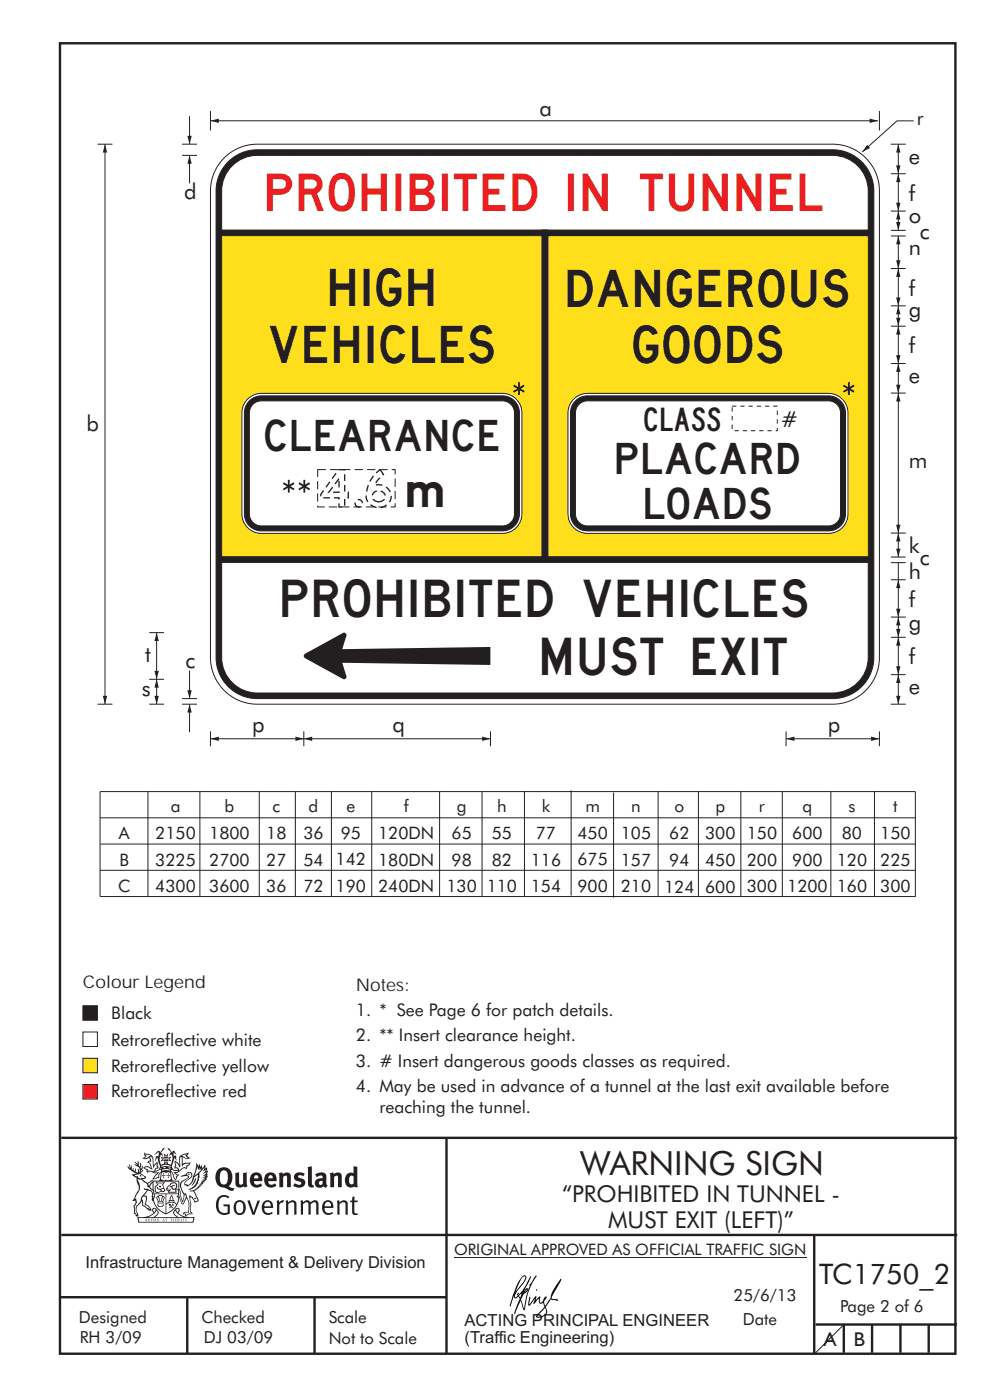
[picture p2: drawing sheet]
<svg xmlns="http://www.w3.org/2000/svg" width="210mm" height="297mm" viewBox="0 0 210 297" stroke-linecap="round" stroke-linejoin="round" font-family="sans-serif">
<g fill="none" stroke="#231f20" stroke-width=".51">
<path d="M12.7 9.2h190v278h-190zM13 241.4h190M94.7 241.4v45.8M12.7 275.2h82M13 262h190M39.7 275.2v12M66.7 275.2v12M172.7 262.2v25M173 281h30M179 281v6M185 281v6M191 281v6"/>
<path d="M197 281v6"/>
</g>
<path d="M96.3 266.7h74.7" fill="none" stroke="#231f20" stroke-width=".21"/>
<path d="M17.6 218.9h3.1v3.1h-3.1z" fill-rule="evenodd" fill="#fff" stroke="#231f20" stroke-width=".21"/>
<path d="M17.6 230.1h3.1v3.1h-3.1z" fill-rule="evenodd" fill="#ee1d23" stroke="#231f20" stroke-width=".21"/>
<path d="M17.6 213.4h3.1v3h-3.1z" fill-rule="evenodd" fill="#231f20" stroke="#231f20" stroke-width=".21"/>
<path d="M17.6 224.5h3.1v3.1h-3.1z" fill-rule="evenodd" fill="#ffdf1b" stroke="#231f20" stroke-width=".21"/>
<g fill="none" stroke="#231f20" stroke-width=".21">
<path d="M21.2 173.5h173M21.2 167.9h173v22.3h-173zM21.3 179.1h172.9M31.4 167.9v22.3M42.4 167.9v22.3M55 167.9v22.3M62.6 167.9v22.3M70.3 167.9v22.3M78.8 167.9v22.3M93.2 167.9v22.3M102.2 167.9v22.3M111.2 167.9v22.3"/>
<path d="M121.1 167.7v22.3M130.1 168.1v22.3M139.6 167.9v22.3M148.1 167.9v22.3M157.1 167.9v22.3M166 167.9v22.3M176.2 167.9v22.3M185.5 167.9v22.3M21.2 184.6h173"/>
</g>
<path d="M48 33.1a9.9 9.9 0 0 1 6.5-2.5h122.1a9.9 9.9 0 0 1 9.9 9.9v99a9.9 9.9 0 0 1-9.9 9.9h-122.1a9.9 9.9 0 0 1-9.9-9.9v-99a9.9 9.9 0 0 1 3.4-7.4z" fill-rule="evenodd" fill="#fff" stroke="#231f20" stroke-width=".21"/>
<path d="M48.4 34.3a8.7 8.7 0 0 1 6.1-2.5h122.1a8.7 8.7 0 0 1 8.8 8.7v99a8.7 8.7 0 0 1-8.8 8.7h-122.1a8.7 8.7 0 0 1-8.7-8.7v-99a8.7 8.7 0 0 1 2.6-6.2z" fill-rule="evenodd" fill="#231f20" stroke="#231f20" stroke-width=".21"/>
<path d="M48.9 35.6a7.5 7.5 0 0 1 5.6-2.6h122.1a7.6 7.6 0 0 1 7.6 7.5v99a7.6 7.6 0 0 1-7.6 7.5h-122.1a7.6 7.6 0 0 1-7.5-7.5v-99a7.5 7.5 0 0 1 1.9-4.9z" fill-rule="evenodd" fill="#fff" stroke="#231f20" stroke-width=".21"/>
<path d="M47 118.1h137.2v1.2h-137.2z" fill-rule="evenodd" fill="#231f20" stroke="#231f20" stroke-width=".21"/>
<path d="M47 49.4h68v68.7h-68z" fill-rule="evenodd" fill="#ffdf1b" stroke="#231f20" stroke-width=".21"/>
<path d="M52.8 84.4a4.1 4.1 0 0 1 2.6-.9h51.2a4.1 4.1 0 0 1 4.1 4.1v21.4a4.1 4.1 0 0 1-4.1 4.2h-51.2a4.1 4.1 0 0 1-4.1-4.2v-21.4a4.1 4.1 0 0 1 1.5-3.2z" fill-rule="evenodd" fill="#fff" stroke="#231f20" stroke-width=".21"/>
<path d="M52.9 85a3.6 3.6 0 0 1 2.5-1h51.2a3.6 3.6 0 0 1 3.6 3.6v21.4a3.6 3.6 0 0 1-3.6 3.6h-51.2a3.6 3.6 0 0 1-3.6-3.6v-21.4a3.6 3.6 0 0 1 1.1-2.6z" fill-rule="evenodd" fill="#231f20" stroke="#231f20" stroke-width=".21"/>
<path d="M53.9 85.6l1-.5 .5-.1h51.2a2.55 2.55 0 0 1 2.5 2.6v21.4a2.55 2.55 0 0 1-2.5 2.6h-51.2a2.55 2.55 0 0 1-2.5-2.6v-21.4a2.54 2.54 0 0 1 1-2z" fill-rule="evenodd" fill="#fff" stroke="#231f20" stroke-width=".21"/>
<path d="M67.4 99.6h16.4v7.9h-16.4z" fill="none" stroke="#231f20" stroke-width=".21" stroke-dasharray="1.7 .9" stroke-linecap="butt"/>
<g fill="#231f20">
<path d="M109 81.6l.9 .5v-1h.4v1l.8-.5 .2 .4-.8 .5 .8 .4-.2 .4-.8-.5v1h-.4v-1l-.9 .5-.2-.3 .9-.5-.9-.6z"/>
<path d="M60.2 102.3l.9 .5v-1h.3v1l.9-.5 .2 .4-.9 .5 .9 .5-.2 .3-.9-.5v1h-.3v-1l-.9 .5-.2-.3 .9-.5-.9-.5z"/>
<path d="M63.5 102.3l.9 .5v-1h.3v1l.9-.5 .2 .4-.9 .5 .9 .5-.2 .3-.9-.5v1h-.3v-1l-.9 .5-.2-.3 .9-.5-.9-.5z"/>
</g>
<path d="M64.6 138.8l8.1-4.5a.51 .51 0 0 1 .6 0 .51 .51 0 0 1 .2 .6l-.9 2.8 31.4-.4v3.8l-31.4-.5 .9 2.9a.51 .51 0 0 1-.2 .5 .51 .51 0 0 1-.6 0l-8-4.4-.3-.4z" fill-rule="evenodd" fill="#231f20"/>
<path d="M31.7 144.1h3.1M33.2 144.1v5.3" fill="none" stroke="#231f20" stroke-width=".21"/>
<g fill="#231f20">
<path d="M32.8 147.6h.9l-.5 1.8z"/>
<path d="M33.2 144.1l.5 1.8h-.9z"/>
</g>
<path d="M31.7 149.4h3.1M44.6 155.2v3.1M44.6 156.7h19.8M64.4 155.2v3.1" fill="none" stroke="#231f20" stroke-width=".21"/>
<g fill="#231f20">
<path d="M62.7 156.3l1.7 .4-1.7 .5z"/>
<path d="M44.6 156.7l1.8-.4v.9z"/>
</g>
<path d="M64.4 156.7h39.6" fill="none" stroke="#231f20" stroke-width=".21"/>
<g fill="#231f20">
<path d="M102.3 156.3l1.7 .4-1.7 .5z"/>
<path d="M64.4 156.7l1.8-.4v.9z"/>
</g>
<path d="M104 155.2v3.1M166.7 156.7h19.8M166.7 155.2v3.1M186.5 155.2v3.1" fill="none" stroke="#231f20" stroke-width=".21"/>
<g fill="#231f20">
<path d="M184.8 156.3l1.7 .4-1.7 .5z"/>
<path d="M166.7 156.7l1.8-.4v.9z"/>
</g>
<path d="M33.2 134.2v9.9" fill="none" stroke="#231f20" stroke-width=".21"/>
<g fill="#231f20">
<path d="M32.8 142.3h.9l-.5 1.8z"/>
<path d="M33.2 134.2l.5 1.8h-.9z"/>
</g>
<path d="M156.8 108.4v4.3M31.7 134.2h3.1" fill="none" stroke="#231f20" stroke-width=".21"/>
<path d="M116.2 50h68v68.1h-68z" fill-rule="evenodd" fill="#ffdf1b" stroke="#231f20" stroke-width=".21"/>
<g fill="#231f20" stroke="#231f20" stroke-width=".21">
<path d="M115 48.8h1.2v69.3h-1.2z" fill-rule="evenodd"/>
<path d="M47 48.8h137.2v1.2h-137.2z" fill-rule="evenodd"/>
</g>
<path d="M189 143.1h3.1M189 149.4h3.1M190.5 143.1v6.3" fill="none" stroke="#231f20" stroke-width=".21"/>
<g fill="#231f20">
<path d="M190.1 147.6h.9l-.5 1.8z"/>
<path d="M190.5 143.1l.5 1.8h-.9z"/>
</g>
<path d="M44.6 23.6v4.1M44.6 25.6h141.6" fill="none" stroke="#231f20" stroke-width=".21"/>
<g fill="#231f20">
<path d="M184.5 25.2l1.7 .4-1.7 .5z"/>
<path d="M44.6 25.6l1.8-.4v.9z"/>
</g>
<path d="M20.7 30.6h3.1M193.8 25.6h-3.5l-7.4 6.6" fill="none" stroke="#231f20" stroke-width=".21"/>
<path d="M183.9 30.7l.6 .7-1.6 .8z" fill="#231f20"/>
<path d="M22.3 30.6v118.8" fill="none" stroke="#231f20" stroke-width=".21"/>
<g fill="#231f20">
<path d="M21.8 147.6h.9l-.4 1.8z"/>
<path d="M22.3 30.6l.4 1.8h-.9z"/>
</g>
<path d="M186.5 23.6v4.1M190.5 135.2v7.9M20.7 149.4h3.1" fill="none" stroke="#231f20" stroke-width=".21"/>
<g fill="#231f20">
<path d="M190.1 141.3h.9l-.5 1.8z"/>
<path d="M190.5 135.2l.5 1.8h-.9z"/>
</g>
<path d="M189 135.2h3.1M189 130.9h3.1M190.5 123v7.9" fill="none" stroke="#231f20" stroke-width=".21"/>
<g fill="#231f20">
<path d="M190.1 129.1h.9l-.5 1.8z"/>
<path d="M190.5 123l.5 1.8h-.9z"/>
</g>
<path d="M189 123h3.1M190.5 130.9v4.3" fill="none" stroke="#231f20" stroke-width=".21"/>
<g fill="#231f20">
<path d="M190.1 133.4h.9l-.5 1.8z"/>
<path d="M190.5 130.9l.5 1.8h-.9z"/>
</g>
<path d="M189 119.4h3.1M189 118.2h3.1M190.5 113.1v5.1M190.5 119.4v3.6" fill="none" stroke="#231f20" stroke-width=".21"/>
<g fill="#231f20">
<path d="M190.1 116.4h.9l-.5 1.8z"/>
<path d="M190.5 113.1l.5 1.8h-.9z"/>
</g>
<path d="M190.5 83.4v29.7M189 113.1h3.1" fill="none" stroke="#231f20" stroke-width=".21"/>
<g fill="#231f20">
<path d="M190.1 111.3h.9l-.5 1.8z"/>
<path d="M190.5 83.4l.5 1.8h-.9z"/>
</g>
<path d="M190.5 77.1v6.3M189 83.4h3.1" fill="none" stroke="#231f20" stroke-width=".21"/>
<g fill="#231f20">
<path d="M190.1 81.6h.9l-.5 1.8z"/>
<path d="M190.5 77.1l.5 1.8h-.9z"/>
</g>
<path d="M189 77.1h3.1M190.5 69.2v7.9" fill="none" stroke="#231f20" stroke-width=".21"/>
<g fill="#231f20">
<path d="M190.1 75.3h.9l-.5 1.8z"/>
<path d="M190.5 69.2l.5 1.8h-.9z"/>
</g>
<path d="M189 69.2h3.1M190.5 64.9v4.3" fill="none" stroke="#231f20" stroke-width=".21"/>
<g fill="#231f20">
<path d="M190.1 67.4h.9l-.5 1.8z"/>
<path d="M190.5 64.9l.5 1.8h-.9z"/>
</g>
<path d="M190.5 57v7.9M189 64.9h3.1" fill="none" stroke="#231f20" stroke-width=".21"/>
<g fill="#231f20">
<path d="M190.1 63.1h.9l-.5 1.8z"/>
<path d="M190.5 57l.5 1.7h-.9z"/>
</g>
<path d="M189 57h3.1M190.5 50.1v6.9" fill="none" stroke="#231f20" stroke-width=".21"/>
<g fill="#231f20">
<path d="M190.1 55.2h.9l-.5 1.8z"/>
<path d="M190.5 50.1l.5 1.7h-.9z"/>
</g>
<path d="M189 50.1h3.1M189 48.9h3.1M190.5 44.8v4.1" fill="none" stroke="#231f20" stroke-width=".21"/>
<g fill="#231f20">
<path d="M190.1 47.1h.9l-.5 1.8z"/>
<path d="M190.5 44.8l.5 1.8h-.9z"/>
</g>
<path d="M190.5 36.9v7.9M189 44.8h3.1" fill="none" stroke="#231f20" stroke-width=".21"/>
<g fill="#231f20">
<path d="M190.1 43h.9l-.5 1.8z"/>
<path d="M190.5 36.9l.5 1.7h-.9z"/>
</g>
<path d="M189 36.9h3.1M190.5 30.6v6.3" fill="none" stroke="#231f20" stroke-width=".21"/>
<g fill="#231f20">
<path d="M190.1 35.1h.9l-.5 1.8z"/>
<path d="M190.5 30.6l.5 1.8h-.9z"/>
</g>
<path d="M189 30.6h3.1M38.6 148.2h3.2M40.2 149.4v5.9" fill="none" stroke="#231f20" stroke-width=".21"/>
<path d="M40.2 149.4l.5 1.8h-1z" fill="#231f20"/>
<path d="M38.6 149.4h3.2M40.2 142.3v5.9" fill="none" stroke="#231f20" stroke-width=".21"/>
<path d="M39.7 146.4h1l-.5 1.8z" fill="#231f20"/>
<path d="M38.6 30.6h3.2M40.2 33v5.9" fill="none" stroke="#231f20" stroke-width=".21"/>
<path d="M40.2 33l.5 1.7h-1z" fill="#231f20"/>
<path d="M38.6 33h3.2M40.2 24.6v6" fill="none" stroke="#231f20" stroke-width=".21"/>
<path d="M39.7 28.8h1l-.5 1.8z" fill="#231f20"/>
<path d="M179 81.6l.9 .5v-1h.3v1l.9-.5 .2 .4-.9 .5 .9 .4-.2 .4-.9-.5v1h-.3v-1l-.9 .5-.2-.3 .9-.5-.9-.6z" fill="#231f20"/>
<path d="M122 84.4a4.1 4.1 0 0 1 2.6-.9h51.2a4.1 4.1 0 0 1 4.1 4.1v21.4a4.1 4.1 0 0 1-4.1 4.2h-51.2a4.1 4.1 0 0 1-4.1-4.2v-21.4a4.1 4.1 0 0 1 1.5-3.2z" fill-rule="evenodd" fill="#fff" stroke="#231f20" stroke-width=".21"/>
<path d="M122.1 85a3.6 3.6 0 0 1 2.5-1h51.2a3.6 3.6 0 0 1 3.6 3.6v21.4a3.6 3.6 0 0 1-3.6 3.6h-51.2a3.6 3.6 0 0 1-3.6-3.6v-21.4a3.6 3.6 0 0 1 1.1-2.6z" fill-rule="evenodd" fill="#231f20" stroke="#231f20" stroke-width=".21"/>
<path d="M123 85.6l1-.5 .6-.1h51.2a2.55 2.55 0 0 1 2.5 2.6v21.4a2.55 2.55 0 0 1-2.5 2.6h-51.2a2.55 2.55 0 0 1-2.5-2.6v-21.4a2.54 2.54 0 0 1 .9-2z" fill-rule="evenodd" fill="#fff" stroke="#231f20" stroke-width=".21"/>
<path d="M155.3 86.2h9.6v5.2h-9.6z" fill="none" stroke="#231f20" stroke-width=".21" stroke-dasharray=".9 .9" stroke-linecap="butt"/>
<path d="M179.1 280.9l-6.1 6.1" fill="none" stroke="#231f20" stroke-width=".21"/>
<g fill="#231f20">
<path d="M47 248.4a2.55 2.55 0 0 0 0 2.7l.3 .2a.81 .81 0 0 0 1-1v-.5a1.04 1.04 0 0 0-1.1-1.5zM46.3 248.1a1.82 1.82 0 0 1 2.1-.2 1.82 1.82 0 0 1 .9 1.8 2.29 2.29 0 0 1-.8 2l.7 .3h.5l-.2 .6a2.87 2.87 0 0 1-2-.7 2.12 2.12 0 0 1-1.7-3.1z" fill-rule="evenodd"/>
<path d="M49.9 248.9l.8-.2v2a.46 .46 0 0 0 .3 .6 .46 .46 0 0 0 .6-.3v-2.1l.7-.2v2.4l.2 .5-.5 .3-.3-.3a1.02 1.02 0 0 1-1.2 .3 1.02 1.02 0 0 1-.6-1.1z" fill-rule="evenodd"/>
<path d="M54 249.5l-.1 .5h.9a.49 .49 0 0 0-.2-.6 .49 .49 0 0 0-.6 .1zM53.4 249.1a1.34 1.34 0 0 1 1.6-.2 1.34 1.34 0 0 1 .6 1.5v.2h-1.7a.77 .77 0 0 0 .5 .8 .77 .77 0 0 0 .9-.4l.3 .5a1.59 1.59 0 0 1-2 .2 1.59 1.59 0 0 1-.5-2.1z" fill-rule="evenodd"/>
<path d="M57 249.5l-.1 .5h1a.49 .49 0 0 0-.2-.6 .49 .49 0 0 0-.7 .1zM56.4 249.1a1.34 1.34 0 0 1 1.6-.2 1.34 1.34 0 0 1 .7 1.5v.2h-1.8a.77 .77 0 0 0 .5 .8 .77 .77 0 0 0 .9-.4l.4 .5a1.59 1.59 0 0 1-2.1 .2 1.59 1.59 0 0 1-.5-2.1z" fill-rule="evenodd"/>
<path d="M59.2 248.9l.7-.2 .1 .4a.95 .95 0 0 1 1-.3 .95 .95 0 0 1 .7 .8v2.3h-.8v-2.3a.46 .46 0 0 0-.8 .1v2.2h-.8z" fill-rule="evenodd"/>
<path d="M62.6 249.1a1.75 1.75 0 0 1 2-.1l-.2 .5-.6-.2a.43 .43 0 0 0-.6 .3l.4 .3a1.04 1.04 0 0 1 1.2 1.1 1.04 1.04 0 0 1-1.4 1l-1.2-.4 .3-.6 1 .4 .4-.4a.88 .88 0 0 0-1-.5l-.4-.2-.1-.4z" fill-rule="evenodd"/>
<path d="M65.3 247.6l.8-.2 .1 3.8 .3 .2 .1 .4a.88 .88 0 0 1-1 0 .88 .88 0 0 1-.3-1z" fill-rule="evenodd"/>
<path d="M67.8 250.6a.43 .43 0 0 0-.1 .7 .43 .43 0 0 0 .7-.1v-.7zM66.8 249.1a1.7 1.7 0 0 1 2.4 .1v1.9l.3 .4-.4 .5-.5-.4a1.03 1.03 0 0 1-1.7-.1 1.03 1.03 0 0 1 .8-1.5h.7v-.4a.8 .8 0 0 0-1.2 .1z" fill-rule="evenodd"/>
<path d="M70 248.9l.7-.2 .1 .4a.95 .95 0 0 1 1-.3 .95 .95 0 0 1 .7 .8v2.3h-.8v-2.3a.46 .46 0 0 0-.8 .1v2.2h-.8z" fill-rule="evenodd"/>
<path d="M74.3 249.5a1.48 1.48 0 0 0 0 1.7h.5l.2-.1v-1.5l-.3-.2zM75 247.4l.8 .1 .1 4.4h-.7l-.1-.2a1.26 1.26 0 0 1-1.4 0 1.26 1.26 0 0 1-.5-1.3 1.29 1.29 0 0 1 .4-1.4 1.29 1.29 0 0 1 1.4-.1z" fill-rule="evenodd"/>
<path d="M46.4 253.9a1.72 1.72 0 0 1 2.3 0l-.3 .3a1.24 1.24 0 0 0-1.4-.2 1.24 1.24 0 0 0-.6 1.4 1.49 1.49 0 0 0 1.2 1.9l.7-.1v-1.3h-.8l-.1-.4h1.3v1.9a1.93 1.93 0 0 1-2.2 0 1.93 1.93 0 0 1-.7-2.2l.2-.8z" fill-rule="evenodd"/>
<path d="M50.4 255.1a1.65 1.65 0 0 0 .2 2.2 .99 .99 0 0 0 1-1.4 .78 .78 0 0 0-.4-.8 .78 .78 0 0 0-.8 0zM50 254.9a1.33 1.33 0 0 1 1.6-.1 1.33 1.33 0 0 1 .5 1.4 1.31 1.31 0 0 1-1.3 1.6 1.31 1.31 0 0 1-1.2-1.6v-.6z" fill-rule="evenodd"/>
<path d="M52.5 254.7l.4-.1 .9 2.6 .8-2.5h.5l-1.1 3h-.5z" fill-rule="evenodd"/>
<path d="M56.3 255.2l-.2 .7h1.3a.7 .7 0 0 0-.3-.8 .7 .7 0 0 0-.8 .1zM55.9 255a1.22 1.22 0 0 1 1.5-.2 1.22 1.22 0 0 1 .5 1.5h-1.8a.93 .93 0 0 0 .5 1 .93 .93 0 0 0 1.1-.2l.2 .3a1.43 1.43 0 0 1-1.8 .1 1.43 1.43 0 0 1-.6-1.7z" fill-rule="evenodd"/>
<path d="M58.7 254.7l.4-.1 .1 .5 .4-.4 .6-.1-.2 .5a.66 .66 0 0 0-.8 .7v1.9h-.4z" fill-rule="evenodd"/>
<path d="M60.6 254.7l.4-.1 .1 .5a.94 .94 0 0 1 1-.5 .94 .94 0 0 1 .8 .8v2.3h-.5l-.1-2.5a.81 .81 0 0 0-1.2 .3v2.2h-.4z" fill-rule="evenodd"/>
<path d="M63.7 254.7l.5-.1 .1 .5 .4-.3a.78 .78 0 0 1 1.1 .3 .9 .9 0 0 1 1-.5 .9 .9 0 0 1 .8 .8v2.3h-.5l-.1-2.5a.67 .67 0 0 0-1.1 .3v2.2h-.5v-2.4l-.4-.3-.7 .4v2.3h-.5z" fill-rule="evenodd"/>
<path d="M69 255.2l-.1 .7h1.3a.7 .7 0 0 0-.3-.8 .7 .7 0 0 0-.9 .1zM68.7 255a1.22 1.22 0 0 1 1.5-.2 1.22 1.22 0 0 1 .5 1.5h-1.8a.93 .93 0 0 0 .4 1 .93 .93 0 0 0 1.2-.2l.1 .3a1.44 1.44 0 0 1-1.7 .1 1.44 1.44 0 0 1-.6-1.7z" fill-rule="evenodd"/>
<path d="M71.4 254.7l.5-.1 .1 .5a.94 .94 0 0 1 1-.5 .94 .94 0 0 1 .8 .8v2.3h-.5l-.1-2.5a.81 .81 0 0 0-1.2 .3v2.2h-.4z" fill-rule="evenodd"/>
<path d="M74.7 253.9l.5-.1v.9h.7l-.1 .3h-.6v2.2l.1 .2h.5l.1 .3a.75 .75 0 0 1-1.2-.6v-2.1h-.4v-.3h.4z" fill-rule="evenodd"/>
<path d="M30.8 244.9l1.1 .3-.9 .5h-.4l.6-.5zM31.8 245.4h.2a2.44 2.44 0 0 1 .4 1.9l.1 .5 .7-1-.1 .6 .3 .3a.57 .57 0 0 0-.6 .7l-1-.1-.5 .2 .2-.5-.8-.3 .7-.1 .9 .5 .1-.1-.6-1.3-.2-.2h.5zM30.7 244.4l-.1 .5 .2 .4-.6 .4a1.04 1.04 0 0 0 1.4-.1l.2 .6-.3 .1-.2 .4a.94 .94 0 0 1 .8 1.1l-.2-.1a1.16 1.16 0 0 0-1.5-.1l.3 .4 .4 .2 .1 .5 .2 .1 .1-.2a.94 .94 0 0 1 1.1 .2l.8 .1-1.2 1.2a1.13 1.13 0 0 0 1.2-.2l.4-.1-.1-.4 .5-.8a.83 .83 0 0 0-.6 1.1l-.3-.1-.7 .4 1.1-1.4-.5 .1-.5-.1 1.3-.5-.1-.1-.9 .4v-.3l.2-.2 .3 .1 .1-.3-.2-.4v-.6l-.1-.4-.7 1v-.7a1.42 1.42 0 0 0-1.6-1.8z" fill-rule="evenodd"/>
<path d="M38.5 245.2l.5-.2 .7-.1-.6 .3 .8 .5h-.3zM38.3 245.5l.2-.1 .1 2a1.69 1.69 0 0 1 1.6-.6l-.8 .5 .1 .5a1.1 1.1 0 0 0-1.5 .6l-.1-.5-.2-.2h-.5l.3-.4-.3-.7a1.42 1.42 0 0 1 .8 1.1l.2-.1zM37.1 246.2l.1 1-.2 .3 .1 .4h.5l.1 .2a.96 .96 0 0 1-1.1-.1l-.1 .1a1.06 1.06 0 0 0 1.3 .2v.1a.72 .72 0 0 1-1 .2l.3 .5 .6 .2-.4 .2-.1 .6-.2-.3-.4-1.1-.4-.4 .4 .9a1.54 1.54 0 0 0 .7 1.2l.2-.3a.58 .58 0 0 1 .4-.8l.2-.1h-.3l-.5-.3 .9-.5a.93 .93 0 0 1 1.2-.5v.2l.2-.2 .1-.5a.99 .99 0 0 0 .7-.8l-1.3 .1-.3 .2-.1-1.4 .9 .4 .9-.3h-.4l-.5-.4 .4-.7-.6 .2a1.46 1.46 0 0 0-1.4 2.1v.4l-.2-.4z" fill-rule="evenodd"/>
<path d="M35.6 248.9l.2 .1-.1 .3 .4 .1h-.4v.6l-.1-.6h-.3l.3-.1z" fill-rule="evenodd"/>
<path d="M34.6 248.9l.2 .1v.3l.3 .1h-.3l-.1 .6v-.6h-.4l.4-.1z" fill-rule="evenodd"/>
<path d="M34.3 248.8a.57 .57 0 0 1 .9 .2 .57 .57 0 0 1 .9-.2l.2 1.4h-.2a.57 .57 0 0 1-.9 0 .69 .69 0 0 1-1.1 0zM34.2 248.1l-.3 2.1-.2 .4h3l-.2-.4-.3-2.1h-.2v.2l-.8-.1-.8 .1v-.2z" fill-rule="evenodd"/>
<path d="M34.2 252.4a.3 .3 0 0 0 .6 0 .3 .3 0 0 0-.6 0zM33.3 250.9l.3 .3-.3 .4a.79 .79 0 0 0 0 1.3l.8-.2-.1-.3a.55 .55 0 0 1-.7-.6l.1-.1 .2 .3 .3 .2 .8-.2-.4-.7 .4-.4-.7 .2zM33 250.7l1.1 .2 .9-.2-.4 .6 .4 1.2a.56 .56 0 0 1-.8 .3l-.2 .1a.73 .73 0 0 1-.9 .1 .73 .73 0 0 1-.3-1v-.4l.6-.4z" fill-rule="evenodd"/>
<path d="M35.6 251.8l.7-.4a.58 .58 0 0 1 1-.1 .58 .58 0 0 1-.4 .9l-.3-.3a.43 .43 0 0 1 .6-.4 .57 .57 0 0 0-.8 .2l-.2-.1-.3 .1 .4 .2a.55 .55 0 0 0 .9 .4v.5h-1.3l.3-.4-.1-.1-.6 .1 .2-.3-.2-.1zM35.4 251.8l-.1 .2a.39 .39 0 0 0 .2 .6h.3l-.2 .4h1.9l-.1-.8a.86 .86 0 0 0-.1-1.3 .86 .86 0 0 0-1.3 .4z" fill-rule="evenodd"/>
<path d="M36 254.8h.8v.2h-.8zM36.4 253.8l.2 .8h-.4zM36.4 253.5l-.3 .5-.1 .6h-.2v.4l-.7 .4 .2 .1a1.48 1.48 0 0 1 2.1 .2l.2-.1-.6-.5v-.5h-.2l-.1-.6z" fill-rule="evenodd"/>
<path d="M35.8 255.4l.4 .1 .1 .3 .3-.2-.2-.2a.38 .38 0 0 1 .5 .5l-.2-.2-.3 .2 .3 .2-.3 .3-.1-.4-.4 .4-.1-.2 .4-.3-.1-.1-.2 .1z" fill-rule="evenodd"/>
<path d="M34.5 254h.2v.2l-.2 .6h-.2zM33.6 255.3h.9v.2a.55 .55 0 0 1-.8 .4v-.2l-.2-.1zM33.4 254h.2l.2 .8h-.2zM33.6 255l.8-.1 .1 .2h-.8zM33.8 253.7h.5l-.2 1.1h-.1zM33.3 253.8l-.1 .3 .3 1.1a.48 .48 0 0 0-.1 .6 .48 .48 0 0 0 .5 .2h.5a.49 .49 0 0 0 .2-.8l.3-1.1-.1-.3a1.42 1.42 0 0 0-1.5 0z" fill-rule="evenodd"/>
<path d="M33.7 251.5l.4 .1 .1 .3h-.3z" fill-rule="evenodd"/>
<path d="M41.3 250.1l.3-.2-.2 .8-.6 .8h-.2l.5-.7z" fill-rule="evenodd"/>
<path d="M39.7 249l.3-.2 .5 .2a.88 .88 0 0 1-.6 1.1 1.22 1.22 0 0 0-.8 1.3l.5 .2a.72 .72 0 0 0 .9-.4l.5-.8 .2-.6 .8-.6v.2a2.85 2.85 0 0 1-2 2.9l.1 .1a2.13 2.13 0 0 0 1.9-1.5v-.3a2.01 2.01 0 0 0 .3-1.7l1.1-1.3-.4 1 .7-.5-.7 1 .8-.4-.8 .8 .7-.2-.9 .6 .8-.1-.8 .4h.7l-.8 .3 .3 .2h-.4l.2 .3h-.4l.2 .3h-.4l.1 .2h-.1a2.16 2.16 0 0 1-2 1.1l.1 .2 .4-.1a.76 .76 0 0 1 .7 .8l.5 1.2-.6 .2a1.45 1.45 0 0 0-1.1-1.3l.2 1.8-.1 1.8 .4 .3a1.07 1.07 0 0 0-1.2 .4v-.3l-.5-.2a.87 .87 0 0 1 1.1-.1v-.7a4.4 4.4 0 0 0-.6-3.1l-.1-.3h-.2a2.16 2.16 0 0 1-.7-2.2l.3-.4 1.2-.7a.55 .55 0 0 0-.4-.8zM37.8 252.4a.76 .76 0 0 1 .3 1.1l.6 1.6 .4-1.7 .2 .1a.61 .61 0 0 1-.1 .9l-.3 .8-.2 .1-.7-1.6-.3 .1a1.18 1.18 0 0 0 .1-1.4zM41.8 247.5l.2 .7 .3-.5v.6l.4-.5a1.9 1.9 0 0 1-1.2 1.4l-.3 .3zM38.2 249.6l1.4-.2 .2 .2v.3l-.5 .2a1.26 1.26 0 0 0-.9 1.9l.2 .7a1.84 1.84 0 0 1 .1 2.1l-.4-1.4a.96 .96 0 0 0-.4-1.2l-.4 .2a.78 .78 0 0 1 0 1.3l.1 .3h.4l.4 1.1a.38 .38 0 0 0 .2 .4 .38 .38 0 0 0 .4-.1l.6-1.2a2.94 2.94 0 0 1 .4 2.5l-.1 .4h-.8l-.3 .4v.2l.4-.1 .1 .4 .2 .1a1.02 1.02 0 0 1 1.3-.5v-.4l-.3-.1 .1-1.8-.3-1.3h.1a1.14 1.14 0 0 1 .8 1 .63 .63 0 0 0 .8-.2 .63 .63 0 0 0-.2-.9l-.6-1.2 .9-.6 .2-.4h.3l-.1-.2h.4l-.1-.3h.3l-.1-.3 .5-.1-.2-.2 .6-.4v-.2h-.2l.4-.5h-.3l.3-.5-.4 .1 .4-.5v-.3l-.3 .2 .2-.7-.1-.2-.4 .3v-.8l-.6 .8-.2-.8-.2 .5-.3-.7-.1 .6-.5-.8-.1 1.4-.6 1.8a1.81 1.81 0 0 1-1 1.5l-.6-.2a1.75 1.75 0 0 1 1.1-1.2 .75 .75 0 0 0 .1-1.3 .75 .75 0 0 0-1.2 .4z" fill-rule="evenodd"/>
<path d="M41.2 254.1h.3l.2 .2-.4 .1z" fill-rule="evenodd"/>
<path d="M29.4 258.4h11.6l-.1 .8h-11.4zM31.3 258.2l.5-.1a2.48 2.48 0 0 0 1.4-1.3l.3 .5-.5 .6-.5 .3zM32.5 256.6l.3-.2 .2 .1-.3 .7zM37.2 256.8a2.65 2.65 0 0 0 1.8 1.4h-1.1l-.5-.3-.5-.6zM37.4 256.5l.2-.1 .3 .2-.3 .6zM29.2 258.2l.1 1.2h11.8l.2-1.1-.2-.1a4.1 4.1 0 0 1-3.3-.9l.3-.4-.1-.6a1.06 1.06 0 0 0-1.3 1l.2 .4 .6 .5h-4.7l.3-.1a.84 .84 0 0 0 .6-.8 .84 .84 0 0 0-.5-.8l-.3-.2h-.5l-.1 .6 .3 .4a4.2 4.2 0 0 1-3.4 .9z" fill-rule="evenodd"/>
<path d="M31 258.7l.1 .2h-.2zM31 258.5l-.3 .6 .4-.2 .2 .2z" fill-rule="evenodd"/>
<path d="M31.3 258.6h.3v.4a.25 .25 0 0 0 .2-.1 .25 .25 0 0 0-.1-.3h.1a.29 .29 0 0 1 0 .4 .29 .29 0 0 1-.4 0 .29 .29 0 0 1 0-.4z" fill-rule="evenodd"/>
<path d="M32.2 258.6a.22 .22 0 0 1 .3 .2 .22 .22 0 0 1-.3 .2zM32 258.6l.1 .4a.33 .33 0 0 0 .4 0 .33 .33 0 0 0 0-.4 .33 .33 0 0 0-.5 0z" fill-rule="evenodd"/>
<path d="M32.9 258.7l.1 .2h-.2zM32.9 258.5l-.2 .6 .3-.2 .2 .2z" fill-rule="evenodd"/>
<path d="M33.3 258.6h.2l.1 .1 .2-.1-.2 .2 .2 .3-.3-.3-.1 .3h-.1l.2-.3z" fill-rule="evenodd"/>
<path d="M34.7 258.7l.1 .2h-.2zM34.7 258.5l-.3 .6 .4-.2 .2 .2z" fill-rule="evenodd"/>
<path d="M35 258.5h.5l-.2 .1v.5h-.2l.1-.5z" fill-rule="evenodd"/>
<path d="M36.2 258.6l.3-.1-.1 .1v.2h.1h-.1v.3h-.2z" fill-rule="evenodd"/>
<path d="M36.7 258.6h.2v.5h-.2z" fill-rule="evenodd"/>
<path d="M37.3 258.6a.22 .22 0 0 1 .3 .2 .22 .22 0 0 1-.3 .2zM37.1 258.6v.4a.33 .33 0 0 0 .5 0 .33 .33 0 0 0 0-.4 .33 .33 0 0 0-.5 0z" fill-rule="evenodd"/>
<path d="M37.8 258.6l.4-.1-.2 .1v.2h.1h-.1v.2l.2 .1h-.4z" fill-rule="evenodd"/>
<path d="M38.4 258.6h.2l-.1 .4 .2 .1h-.3z" fill-rule="evenodd"/>
<path d="M38.9 258.6h.2v.5h-.2z" fill-rule="evenodd"/>
<path d="M39.3 258.6h.2h-.1l.2 .3-.2 .2-.1-.1v-.1l.2 .1z" fill-rule="evenodd"/>
<path d="M34.2 247.4a1.51 1.51 0 0 1 2 .2 2.67 2.67 0 0 0-2.1 0zM35.7 247.6l.4 .1 .1 .3-.4-.1zM34.6 247.6h.5l.1 .2h-.4zM34 247.8l.3 .2h-.3zM34.9 246.9l.3-.2 .3 .2zM34.9 245.6l.2 .1v.3h-.2zM35 245.1l.2 .2 .2-.2-.1 .3h-.2zM35.1 246.3h.2l.1 .4-.2-.2-.2 .2zM35.3 245.7l.2-.1v.4h-.2zM34.4 245.7h.3l.1 .3-.4 .1 .2-.2zM35.7 245.7h.3l-.2 .2 .2 .2-.4-.1zM32.7 244.9l1-.5-.1 1-.2-.2-.3 .2-.3 1.1 .5-1 .3 .9a1.84 1.84 0 0 1 .2 1.7l.4 .1a2.48 2.48 0 0 1 2.2 0l.2-.2-.2-.7 .7-1.8 .4 .7-.2-1-.2-.1-.2 .3v-.9l.6 .4-.6-.8-.3 .1-.1 .4-.5-.9-.5-.3 .2 .5 .6 .5-.5 .8 .4-.4a2.06 2.06 0 0 1 0 2.3l-.5-.2-.2-.6 .1-.1 .8 .2-.4-.5 .4-.5-.7 .2-.2-.2 .2-.7-.5 .4-.5-.4 .2 .7-.2 .2-.7-.2 .4 .5-.4 .5 .8-.2 .1 .1-.2 .6-.5 .2a2.02 2.02 0 0 1 0-2.2l.3 .5-.1-.7-.3-.1 .8-1.2-.4 .3-.5 .8-.2-.3a.8 .8 0 0 0-.8 .5z" fill-rule="evenodd"/>
<path d="M29.2 250.1l.3 .1a.61 .61 0 0 1 .8 .4l.3 .2a.8 .8 0 0 1 .6 1l.4 .1 .5 .5a1 1 0 0 1 .5 1.1l-.1 .7v-.5h-.1a.96 .96 0 0 0-.8-1.3l-.2-.2h-.7l-.1-.1-.1 .1 .1 .3h.6l-1.2 1.3-.2 1-.4 .6a1.33 1.33 0 0 0-.5 1.8l.2 .5a1.26 1.26 0 0 1-.5-1.5l-.1-.3a1.56 1.56 0 0 0 .4-1.7l-.3 .2 .2-.5a3.2 3.2 0 0 0 .7-3zM30.4 253.9h.4a2.06 2.06 0 0 1-.1 1.6l.7 .5 .4 .4-.6-.1-.8-.6-.1-.9a.51 .51 0 0 1 .1-.9zM28.6 249.3a1.52 1.52 0 0 1 2.1 .5l-1.1 .2-.2-.1-.1-.4h-.5zM27.5 247v.8l-.3-.4h-.1a3.1 3.1 0 0 0 1.9 1.6l-1 .1 .5 .6 .5 .1 .1 1.1a1.84 1.84 0 0 1-.3 2.5l-.4 .9-.3 .4 .2 .1 .4-.1 .1 .4-.2 .5-.3 .2 .1 1.7h.2l.3 .5 .1 .1 .4-.1-.1-.5a1.3 1.3 0 0 1-.1-1.7l.9-1 .1 1.1 .6 .2 .5 .5 .1-.1 .2 .3h.5a1.85 1.85 0 0 0-1.2-1.4l.1-.3a1.39 1.39 0 0 0 0-1.4l-.5-.1 .5-.5a.66 .66 0 0 1 .9-.4 .66 .66 0 0 1 .3 .9l-.1 .4 .2-.1v.2l-.1 .3 .2 .5 .1-.3a2.24 2.24 0 0 0 .1-2.2 .73 .73 0 0 1-.7-.7 .73 .73 0 0 1 .6-.7v-.2a.94 .94 0 0 0-.9 .8 .48 .48 0 0 1-.1-.6 .48 .48 0 0 1 .5-.2l.5-.3a.51 .51 0 0 0-.8 .2l-.5 .2-1-.8h.6l.2-.5-1.2-.7 .5-.5v-.3l-.5 .4 .1-.2a.69 .69 0 0 0 .2-1v.4l-.2 .3v-1.1l-.3-.2 .1 .6-.1 .2-.4-1.3v.7l-.6-.4 .5 .7-.6-.2 .3 .3a1 1 0 0 1 .7 1.4l-.2-.8v.9l-.5-.2v-.8l-.2 .7-.2-.1-.1-.6-.2 .4-.2-.2 .1-.7-.2 .5z" fill-rule="evenodd"/>
<path d="M29.6 249.4l.2-.1 .3 .2z" fill-rule="evenodd"/>
<path d="M32.4 250.5h5.6v2l-.2-.1v-1.7h-5.2v2.5h5.2v-.8l.1 .2-.1 1.1v-.3h-2.5v4a4.1 4.1 0 0 0 2.6-3.6l.1-.1a4 4 0 0 1-2.8 3.9 4.2 4.2 0 0 1-2.8-4.7l.1 1.2 .1-.1a3.8 3.8 0 0 0 2.5 3.4v-4h-2.5l-.2-.9z" fill-rule="evenodd"/>
<circle cx="40" cy="249.1" r=".17"/>
</g>
<g fill="#010202">
<path d="M111.6 273.7l.2-.2-.5 .7zM110.4 274.5l.3 .1-.3 .7-.3-.4zM110.9 270.9l.5-.1a9.3 9.3 0 0 1-2 3.2l-.1 .2 1-2.5zM110.6 271a14.7 14.7 0 0 0-2.2 4.9l-.3 1.2 .1 .1 .8-2.4a.42 .42 0 0 0 .2 .7 .42 .42 0 0 0 .6-.3l.2-.2 .2 .6-1.1 3.1h.2l1.1-2.8 .6 1.9 .2 .2 .2-.5a13.5 13.5 0 0 1 2-6.2l.5-.5-.2-.2-1.6 2.1 .4-.1a14.9 14.9 0 0 0-1.3 5.1l-.4-1.2a1.39 1.39 0 0 1 .2-1.8l.1-.2a.92 .92 0 0 0 .8-1.2 .75 .75 0 0 0-.7 .7l-.2 .2 1.6-3.4h-.1l-.4 .7a10.5 10.5 0 0 1-2.2 3.2l.2-.4a.32 .32 0 0 0-.4 .2 .32 .32 0 0 0 .1 .4l-.5 .4a3.2 3.2 0 0 1 1.1-2.3l.5-.6a2.49 2.49 0 0 0 .7-1.6l-.3-.2z" fill-rule="evenodd"/>
<path d="M115.6 277.5a1.15 1.15 0 0 1 .1 1.3 1.15 1.15 0 0 1-1.2 .5h-.5zM112.3 275.1l-.3 1.7 .3 .2 1.2-1.5-.3 1.1 1.1-1.2a.94 .94 0 0 0 .4 1.2l.5-.3 .3 .9-1.2 1.3a.98 .98 0 0 0-.5 1 1.9 1.9 0 0 0 2.3-1.3l-.1-.3a1.02 1.02 0 0 1 .3-1.4l.5-.9 1.5 .3-.2-.5v.3l-1.1-.2v-.2l2-3.6 .1-.3-.1-.1-1.8 2.7a6.6 6.6 0 0 1-1.5 3l-.2-.2a1.01 1.01 0 0 1 .4-1.4l.1-.2-.3-.2-.3 .5-.2 .5-.5 .4-.2-.4 .1-.9-.2-.1-.8 .9 .2-.9h-.1l-1.4 1.7 .2-1.4v-.1z" fill-rule="evenodd"/>
<path d="M113.7 273.5l.3 .3h-.3z" fill-rule="evenodd"/>
</g>
<text font-size="7.9" fill="#ee1d23" x="56.7" y="44.8">PROHIBITED IN TUNNEL</text>
<g font-size="7.9" fill="#231f20">
<text x="70.1" y="64.9">HIGH</text>
<text x="120.4" y="65.1">DANGEROUS</text>
<text x="57.3" y="77">VEHICLES</text>
<text x="134.4" y="77">GOODS</text>
<text x="68.1" y="107.6">4.6</text>
<text x="59.9" y="130.9">PROHIBITED VEHICLES</text>
<text x="115" y="143.1">MUST EXIT</text>
</g>
<text font-size="7.1" fill="#231f20" x="123" y="249.4">WARNING SIGN</text>
<g font-size="6.6" fill="#231f20">
<text x="56.3" y="95.6">CLEARANCE</text>
<text x="130.9" y="100.6">PLACARD</text>
<text x="136.9" y="110.1">LOADS</text>
</g>
<text font-size="6" fill="#231f20" x="173.7" y="272.3">TC1750_2</text>
<text font-size="5.3" fill="#231f20" x="86.5" y="107.5">m</text>
<g font-size="4.9" fill="#231f20">
<text x="136.7" y="91.3">CLASS</text>
<text x="119.2" y="255.1">“PROHIBITED IN TUNNEL -</text>
<text x="129" y="260.6">MUST EXIT (LEFT)”</text>
</g>
<g font-size="4.7" fill="#231f20">
<text x="114.4" y="24.6">a</text>
<text x="192.8" y="34.8">e</text>
<text x="39.1" y="42.3">d</text>
<text x="192.8" y="42.6">f</text>
<text x="192.8" y="47.4">o</text>
<text x="195.1" y="50.6">c</text>
<text x="192.8" y="54.1">n</text>
<text x="192.8" y="62.7">f</text>
<text x="192.8" y="67.2">g</text>
<text x="192.8" y="74.9">f</text>
<text x="192.8" y="81.3">e</text>
<text x="18.4" y="91.5">b</text>
<text x="165.7" y="90.6">#</text>
<text x="192.8" y="99.3">m</text>
<text x="192.8" y="117.4">k</text>
<text x="195.1" y="119.9">c</text>
<text x="192.8" y="122.9">h</text>
<text x="192.8" y="128.7">f</text>
<text x="192.8" y="133.6">g</text>
<text x="30.8" y="140.5">t</text>
<text x="39.4" y="141.6">c</text>
<text x="192.8" y="140.9">f</text>
<text x="30.1" y="147.7">s</text>
<text x="192.8" y="147.3">e</text>
<text x="53.5" y="155.2">p</text>
<text x="83.2" y="155.2">q</text>
<text x="175.6" y="155.2">p</text>
</g>
<g font-size="4.2" fill="#231f20">
<text x="194.5" y="26.6">r</text>
<text x="174.7" y="285.6">A</text>
<text x="181.1" y="285.6">B</text>
</g>
<g font-size="3.7" fill="#231f20">
<text x="17.6" y="209.5">Colour Legend</text>
<text x="75.5" y="210.3">Notes:</text>
<text x="75.5" y="215.6">1. * See Page 6 for patch details.</text>
<text x="23.6" y="221.8">Retroreflective white</text>
<text x="23.6" y="216.3">Black</text>
<text x="75.5" y="220.9">2. ** Insert clearance height.</text>
<text x="23.6" y="227.4">Retroreflective yellow</text>
<text x="75.5" y="226.3">3. # Insert dangerous goods classes as required.</text>
<text x="23.6" y="232.6">Retroreflective red</text>
<text x="75.5" y="231.6">4. May be used in advance of a tunnel at the last exit available before</text>
<text x="80.5" y="236">reaching the tunnel.</text>
</g>
<g font-size="3.6" fill="#231f20">
<text x="36.2" y="172.3">a</text>
<text x="47.6" y="172.3">b</text>
<text x="57.8" y="172.3">c</text>
<text x="65.5" y="172.3">d</text>
<text x="73.5" y="172.2">e</text>
<text x="85.6" y="172.3">f</text>
<text x="96.9" y="172.3">g</text>
<text x="105.4" y="172.3">h</text>
<text x="114.9" y="172.3">k</text>
<text x="124.2" y="172.2">m</text>
<text x="133.9" y="172.3">n</text>
<text x="143.1" y="172.4">o</text>
<text x="151.7" y="172.4">p</text>
<text x="161" y="172.3">r</text>
<text x="170.2" y="172.3">q</text>
<text x="180" y="172.3">s</text>
<text x="189.5" y="172.3">t</text>
<text x="25.2" y="178">A</text>
<text x="32.9" y="178">2150</text>
<text x="44.4" y="178">1800</text>
<text x="56.5" y="178">18</text>
<text x="64.3" y="177.9">36</text>
<text x="72.3" y="177.9">95</text>
<text x="80.2" y="177.9">120DN</text>
<text x="95.8" y="178">65</text>
<text x="104.3" y="178">55</text>
<text x="113.7" y="178">77</text>
<text x="122.5" y="177.9">450</text>
<text x="131.7" y="178">105</text>
<text x="142" y="178">62</text>
<text x="149.6" y="178">300</text>
<text x="158.4" y="178">150</text>
<text x="168.1" y="178">600</text>
<text x="178.6" y="178">80</text>
<text x="186.7" y="178">150</text>
<text x="25.3" y="183.6">B</text>
<text x="32.9" y="183.6">3225</text>
<text x="44.4" y="183.6">2700</text>
<text x="56.5" y="183.6">27</text>
<text x="64.3" y="183.6">54</text>
<text x="71.2" y="183.6">142</text>
<text x="80.2" y="183.6">180DN</text>
<text x="95.8" y="183.6">98</text>
<text x="104.3" y="183.6">82</text>
<text x="112.6" y="183.6">116</text>
<text x="122.5" y="183.6">675</text>
<text x="131.7" y="183.6">157</text>
<text x="142" y="183.7">94</text>
<text x="149.6" y="183.7">450</text>
<text x="158.4" y="183.6">200</text>
<text x="168.1" y="183.6">900</text>
<text x="177.5" y="183.6">120</text>
<text x="186.7" y="183.6">225</text>
<text x="25" y="189.3">C</text>
<text x="32.9" y="189.3">4300</text>
<text x="44.4" y="189.3">3600</text>
<text x="56.5" y="189.3">36</text>
<text x="64.3" y="189.3">72</text>
<text x="71.2" y="189.3">190</text>
<text x="80.2" y="189.3">240DN</text>
<text x="94.7" y="189.3">130</text>
<text x="103.2" y="189.3">110</text>
<text x="112.6" y="189.3">154</text>
<text x="122.5" y="189.3">900</text>
<text x="131.7" y="189.3">210</text>
<text x="140.9" y="189.4">124</text>
<text x="149.6" y="189.4">600</text>
<text x="158.4" y="189.3">300</text>
<text x="167" y="189.3">1200</text>
<text x="177.5" y="189.3">160</text>
<text x="186.7" y="189.3">300</text>
</g>
<g font-size="3.5" fill="#231f20">
<text x="18.2" y="269">Infrastructure Management &amp; Delivery Division</text>
<text x="16.7" y="280.6">Designed</text>
<text x="42.7" y="280.6">Checked</text>
<text x="69.7" y="280.6">Scale</text>
<text x="98.5" y="281.3">ACTING PRINCIPAL ENGINEER</text>
<text x="155.6" y="276.1">25/6/13</text>
<text x="157.6" y="281.2">Date</text>
<text x="178.2" y="278.2">Page 2 of 6</text>
<text x="16.9" y="284.8">RH 3/09</text>
<text x="43.2" y="284.8">DJ 03/09</text>
<text x="69.7" y="285.2">Not to Scale</text>
<text x="98.5" y="284.8">(Traffic Engineering)</text>
</g>
<text font-size="3.4" fill="#231f20" x="96.3" y="266.3">ORIGINAL APPROVED AS OFFICIAL TRAFFIC SIGN</text>
</svg>
